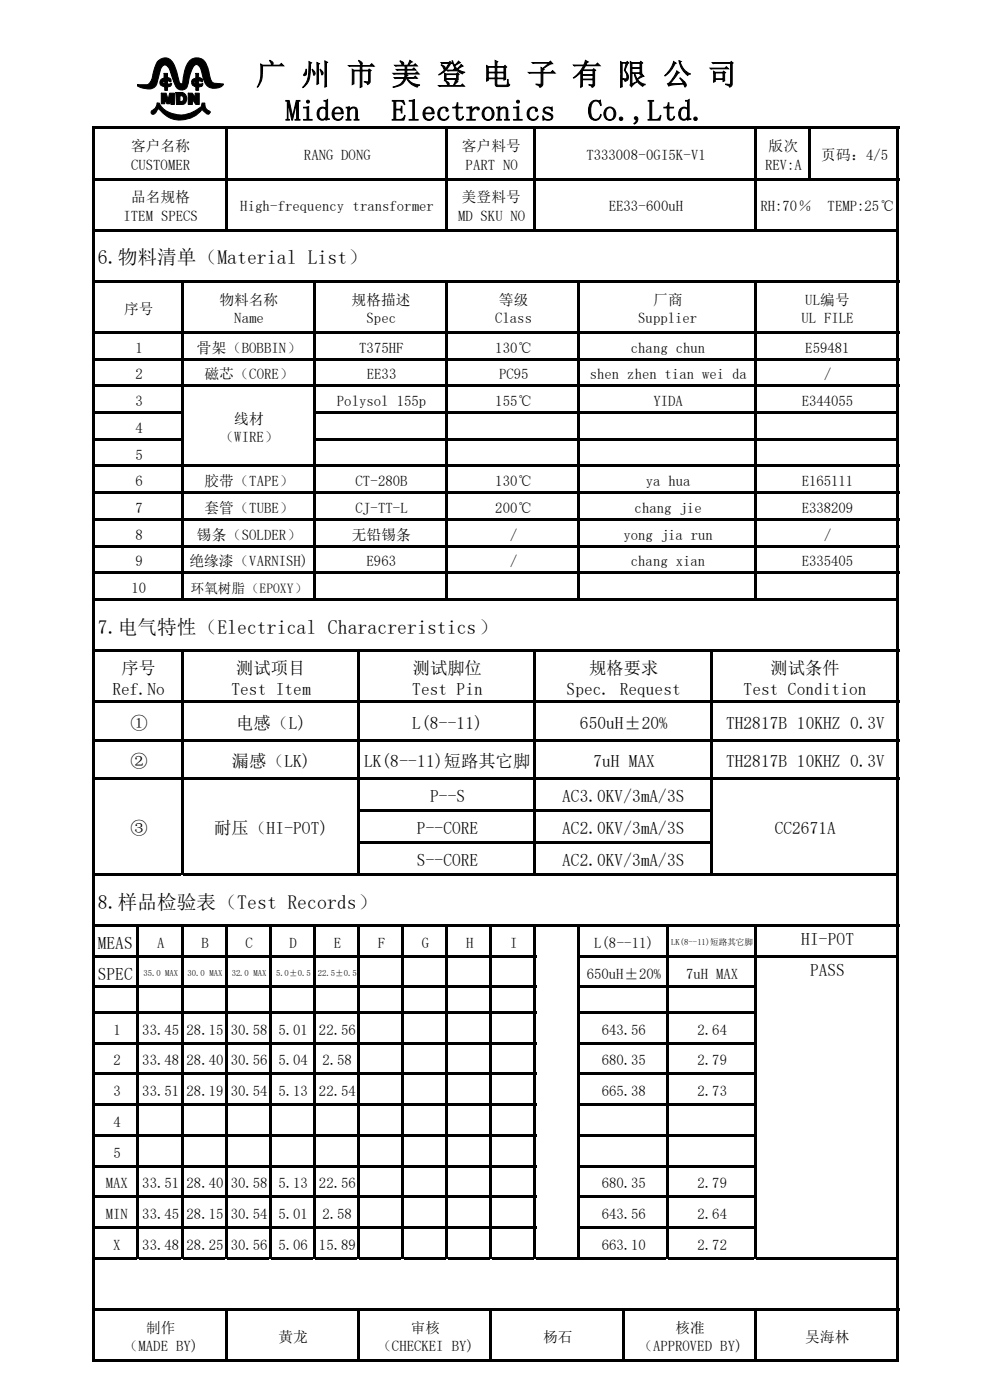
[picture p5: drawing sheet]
<svg xmlns="http://www.w3.org/2000/svg" width="210mm" height="297mm" viewBox="0 0 210 297" stroke-linecap="round" stroke-linejoin="round" font-family="sans-serif">
<g fill="#000">
<path d="M19.6 26.9h.6v10.8h-.6z" fill-rule="evenodd"/>
<path d="M19.6 37.7h.6v10.9h-.6z" fill-rule="evenodd"/>
<path d="M20.2 26.9h170.5v.5h-170.5z" fill-rule="evenodd"/>
<path d="M20.2 37.7h151.3v.5h-151.3z" fill-rule="evenodd"/>
<path d="M47.7 27.1h.5v10.6h-.5z" fill-rule="evenodd"/>
<path d="M47.7 38h.5v11.1h-.5z" fill-rule="evenodd"/>
<path d="M94.5 27.1h.5v10.6h-.5z" fill-rule="evenodd"/>
<path d="M94.5 38h.5v11.1h-.5z" fill-rule="evenodd"/>
<path d="M113.2 27.1h.5v10.6h-.5z" fill-rule="evenodd"/>
<path d="M113.2 38h.5v11.1h-.5z" fill-rule="evenodd"/>
<path d="M160 27.1h.5v10.6h-.5z" fill-rule="evenodd"/>
<path d="M160 38h.5v11.1h-.5z" fill-rule="evenodd"/>
<path d="M171.5 27.1h.5v11.1h-.5z" fill-rule="evenodd"/>
<path d="M172 37.7h18.7v.5h-18.7z" fill-rule="evenodd"/>
<path d="M190.2 27.1h.5v10.6h-.5z" fill-rule="evenodd"/>
<path d="M190.2 38h.5v10.6h-.5z" fill-rule="evenodd"/>
<path d="M19.6 48.6h.6v10.8h-.6z" fill-rule="evenodd"/>
<path d="M19.6 59.4h.6v10.8h-.6z" fill-rule="evenodd"/>
<path d="M20.2 48.6h27.5v.5h-27.5z" fill-rule="evenodd"/>
<path d="M20.2 59.4h170.5v.5h-170.5z" fill-rule="evenodd"/>
<path d="M38.4 59.6h.5v10.6h-.5z" fill-rule="evenodd"/>
<path d="M48.2 48.6h46.3v.5h-46.3z" fill-rule="evenodd"/>
<path d="M66.4 59.6h.5v10.6h-.5z" fill-rule="evenodd"/>
<path d="M94.5 59.6h.5v10.6h-.5z" fill-rule="evenodd"/>
<path d="M95 48.6h18.2v.5h-18.2z" fill-rule="evenodd"/>
<path d="M113.7 48.6h46.3v.5h-46.3z" fill-rule="evenodd"/>
<path d="M122.6 59.6h.5v10.6h-.5z" fill-rule="evenodd"/>
<path d="M160 59.6h.5v10.6h-.5z" fill-rule="evenodd"/>
<path d="M160.5 48.6h30.2v.5h-30.2z" fill-rule="evenodd"/>
<path d="M190.2 48.8h.5v10.6h-.5z" fill-rule="evenodd"/>
<path d="M190.2 59.6h.5v10.6h-.5z" fill-rule="evenodd"/>
<path d="M19.6 70.2h.6v5.7h-.6z" fill-rule="evenodd"/>
<path d="M19.6 75.9h.6v5.7h-.6z" fill-rule="evenodd"/>
<path d="M20.2 70.2h170.5v.5h-170.5z" fill-rule="evenodd"/>
<path d="M20.2 75.9h170.5v.5h-170.5z" fill-rule="evenodd"/>
<path d="M38.4 70.5h.5v5.4h-.5z" fill-rule="evenodd"/>
<path d="M38.4 76.2h.5v5.4h-.5z" fill-rule="evenodd"/>
<path d="M66.4 70.5h.5v5.4h-.5z" fill-rule="evenodd"/>
<path d="M66.4 76.2h.5v5.4h-.5z" fill-rule="evenodd"/>
<path d="M94.5 70.5h.5v5.4h-.5z" fill-rule="evenodd"/>
<path d="M94.5 76.2h.5v5.4h-.5z" fill-rule="evenodd"/>
<path d="M122.6 70.5h.5v5.4h-.5z" fill-rule="evenodd"/>
<path d="M122.6 76.2h.5v5.4h-.5z" fill-rule="evenodd"/>
<path d="M160 70.5h.5v5.4h-.5z" fill-rule="evenodd"/>
<path d="M160 76.2h.5v5.4h-.5z" fill-rule="evenodd"/>
<path d="M190.2 70.5h.5v5.4h-.5z" fill-rule="evenodd"/>
<path d="M190.2 76.2h.5v5.4h-.5z" fill-rule="evenodd"/>
<path d="M19.6 81.6h.6v5.6h-.6z" fill-rule="evenodd"/>
<path d="M19.6 87.2h.6v5.7h-.6z" fill-rule="evenodd"/>
<path d="M19.6 92.9h.6v5.7h-.6z" fill-rule="evenodd"/>
<path d="M19.6 98.6h.6v5.7h-.6z" fill-rule="evenodd"/>
<path d="M20.2 81.6h170.5v.5h-170.5z" fill-rule="evenodd"/>
<path d="M20.2 87.2h18.7v.6h-18.7z" fill-rule="evenodd"/>
<path d="M20.2 92.9h18.7v.5h-18.7z" fill-rule="evenodd"/>
<path d="M20.2 98.6h170.5v.5h-170.5z" fill-rule="evenodd"/>
<path d="M38.4 81.8h.5v5.4h-.5z" fill-rule="evenodd"/>
<path d="M38.4 87.5h.5v5.4h-.5z" fill-rule="evenodd"/>
<path d="M38.4 93.2h.5v5.4h-.5z" fill-rule="evenodd"/>
<path d="M38.4 98.8h.5v5.5h-.5z" fill-rule="evenodd"/>
<path d="M66.4 81.8h.5v5.4h-.5z" fill-rule="evenodd"/>
<path d="M66.4 87.2h.5v5.7h-.5z" fill-rule="evenodd"/>
<path d="M66.4 92.9h.5v5.7h-.5z" fill-rule="evenodd"/>
<path d="M66.4 98.8h.5v5.5h-.5z" fill-rule="evenodd"/>
<path d="M66.9 87.2h123.8v.6h-123.8z" fill-rule="evenodd"/>
<path d="M66.9 92.9h123.8v.5h-123.8z" fill-rule="evenodd"/>
<path d="M94.5 81.8h.5v5.4h-.5z" fill-rule="evenodd"/>
<path d="M94.5 87.5h.5v5.4h-.5z" fill-rule="evenodd"/>
<path d="M94.5 93.2h.5v5.4h-.5z" fill-rule="evenodd"/>
<path d="M94.5 98.8h.5v5.5h-.5z" fill-rule="evenodd"/>
<path d="M122.6 81.8h.5v5.4h-.5z" fill-rule="evenodd"/>
<path d="M122.6 87.5h.5v5.4h-.5z" fill-rule="evenodd"/>
<path d="M122.6 93.2h.5v5.4h-.5z" fill-rule="evenodd"/>
<path d="M122.6 98.8h.5v5.5h-.5z" fill-rule="evenodd"/>
<path d="M160 81.8h.5v5.4h-.5z" fill-rule="evenodd"/>
<path d="M160 87.5h.5v5.4h-.5z" fill-rule="evenodd"/>
<path d="M160 93.2h.5v5.4h-.5z" fill-rule="evenodd"/>
<path d="M160 98.8h.5v5.5h-.5z" fill-rule="evenodd"/>
<path d="M190.2 81.8h.5v5.4h-.5z" fill-rule="evenodd"/>
<path d="M190.2 87.5h.5v5.4h-.5z" fill-rule="evenodd"/>
<path d="M190.2 93.2h.5v5.4h-.5z" fill-rule="evenodd"/>
<path d="M190.2 98.8h.5v5.5h-.5z" fill-rule="evenodd"/>
<path d="M19.6 104.3h.6v5.6h-.6z" fill-rule="evenodd"/>
<path d="M19.6 109.9h.6v5.7h-.6z" fill-rule="evenodd"/>
<path d="M19.6 115.6h.6v5.7h-.6z" fill-rule="evenodd"/>
<path d="M20.2 104.3h170.5v.5h-170.5z" fill-rule="evenodd"/>
<path d="M20.2 109.9h170.5v.5h-170.5z" fill-rule="evenodd"/>
<path d="M20.2 115.6h170.5v.5h-170.5z" fill-rule="evenodd"/>
<path d="M38.4 104.5h.5v5.4h-.5z" fill-rule="evenodd"/>
<path d="M38.4 110.2h.5v5.4h-.5z" fill-rule="evenodd"/>
<path d="M38.4 115.9h.5v5.4h-.5z" fill-rule="evenodd"/>
<path d="M66.4 104.5h.5v5.4h-.5z" fill-rule="evenodd"/>
<path d="M66.4 110.2h.5v5.4h-.5z" fill-rule="evenodd"/>
<path d="M66.4 115.9h.5v5.4h-.5z" fill-rule="evenodd"/>
<path d="M94.5 104.5h.5v5.4h-.5z" fill-rule="evenodd"/>
<path d="M94.5 110.2h.5v5.4h-.5z" fill-rule="evenodd"/>
<path d="M94.5 115.9h.5v5.4h-.5z" fill-rule="evenodd"/>
<path d="M122.6 104.5h.5v5.4h-.5z" fill-rule="evenodd"/>
<path d="M122.6 110.2h.5v5.4h-.5z" fill-rule="evenodd"/>
<path d="M122.6 115.9h.5v5.4h-.5z" fill-rule="evenodd"/>
<path d="M160 104.5h.5v5.4h-.5z" fill-rule="evenodd"/>
<path d="M160 110.2h.5v5.4h-.5z" fill-rule="evenodd"/>
<path d="M160 115.9h.5v5.4h-.5z" fill-rule="evenodd"/>
<path d="M190.2 104.5h.5v5.4h-.5z" fill-rule="evenodd"/>
<path d="M190.2 110.2h.5v5.4h-.5z" fill-rule="evenodd"/>
<path d="M190.2 115.9h.5v5.4h-.5z" fill-rule="evenodd"/>
<path d="M19.6 121.3h.6v5.7h-.6z" fill-rule="evenodd"/>
<path d="M19.6 127h.6v10.8h-.6z" fill-rule="evenodd"/>
<path d="M19.6 137.8h.6v10.8h-.6z" fill-rule="evenodd"/>
<path d="M20.2 121.3h170.5v.5h-170.5z" fill-rule="evenodd"/>
<path d="M20.2 127h18.2v.5h-18.2z" fill-rule="evenodd"/>
<path d="M20.2 137.8h170.5v.5h-170.5z" fill-rule="evenodd"/>
<path d="M38.4 121.5h.5v6h-.5z" fill-rule="evenodd"/>
<path d="M38.4 138h.5v10.6h-.5z" fill-rule="evenodd"/>
<path d="M38.9 127h27.5v.5h-27.5z" fill-rule="evenodd"/>
<path d="M66.4 121.5h.5v6h-.5z" fill-rule="evenodd"/>
<path d="M66.9 127h27.6v.5h-27.6z" fill-rule="evenodd"/>
<path d="M75.8 138h.5v10.6h-.5z" fill-rule="evenodd"/>
<path d="M94.5 121.5h.5v6h-.5z" fill-rule="evenodd"/>
<path d="M95 127h27.6v.5h-27.6z" fill-rule="evenodd"/>
<path d="M113.2 138h.5v10.6h-.5z" fill-rule="evenodd"/>
<path d="M122.6 121.5h.5v6h-.5z" fill-rule="evenodd"/>
<path d="M123.1 127h36.9v.5h-36.9z" fill-rule="evenodd"/>
<path d="M150.6 138h.5v10.6h-.5z" fill-rule="evenodd"/>
<path d="M160 121.5h.5v6h-.5z" fill-rule="evenodd"/>
<path d="M160.5 127h30.2v.5h-30.2z" fill-rule="evenodd"/>
<path d="M190.2 121.5h.5v5.5h-.5z" fill-rule="evenodd"/>
<path d="M190.2 127.2h.5v10.6h-.5z" fill-rule="evenodd"/>
<path d="M190.2 138h.5v10.6h-.5z" fill-rule="evenodd"/>
<path d="M19.6 148.6h.6v8.2h-.6z" fill-rule="evenodd"/>
<path d="M19.6 156.8h.6v8.1h-.6z" fill-rule="evenodd"/>
<path d="M20.2 148.6h170.5v.5h-170.5z" fill-rule="evenodd"/>
<path d="M20.2 156.8h170.5v.5h-170.5z" fill-rule="evenodd"/>
<path d="M38.4 148.9h.5v7.9h-.5z" fill-rule="evenodd"/>
<path d="M38.4 157h.5v7.9h-.5z" fill-rule="evenodd"/>
<path d="M75.8 148.9h.5v7.9h-.5z" fill-rule="evenodd"/>
<path d="M75.8 157h.5v7.9h-.5z" fill-rule="evenodd"/>
<path d="M113.2 148.9h.5v7.9h-.5z" fill-rule="evenodd"/>
<path d="M113.2 157h.5v7.9h-.5z" fill-rule="evenodd"/>
<path d="M150.6 148.9h.5v7.9h-.5z" fill-rule="evenodd"/>
<path d="M150.6 157h.5v7.9h-.5z" fill-rule="evenodd"/>
<path d="M190.2 148.9h.5v7.9h-.5z" fill-rule="evenodd"/>
<path d="M190.2 157h.5v7.9h-.5z" fill-rule="evenodd"/>
<path d="M19.6 164.9h.6v20.3h-.6z" fill-rule="evenodd"/>
<path d="M20.2 164.9h170.5v.5h-170.5z" fill-rule="evenodd"/>
<path d="M38.4 165.1h.5v20.6h-.5z" fill-rule="evenodd"/>
<path d="M75.8 165.1h.5v6.6h-.5z" fill-rule="evenodd"/>
<path d="M75.8 171.7h.5v6.7h-.5z" fill-rule="evenodd"/>
<path d="M75.8 178.4h.5v7.3h-.5z" fill-rule="evenodd"/>
<path d="M76.3 171.7h74.8v.5h-74.8z" fill-rule="evenodd"/>
<path d="M76.3 178.4h74.8v.5h-74.8z" fill-rule="evenodd"/>
<path d="M113.2 165.1h.5v6.6h-.5z" fill-rule="evenodd"/>
<path d="M113.2 171.9h.5v6.5h-.5z" fill-rule="evenodd"/>
<path d="M113.2 178.7h.5v7h-.5z" fill-rule="evenodd"/>
<path d="M150.6 165.1h.5v6.6h-.5z" fill-rule="evenodd"/>
<path d="M150.6 171.9h.5v6.5h-.5z" fill-rule="evenodd"/>
<path d="M150.6 178.7h.5v7h-.5z" fill-rule="evenodd"/>
<path d="M190.2 165.1h.5v20.1h-.5z" fill-rule="evenodd"/>
<path d="M19.6 185.2h.6v10.8h-.6z" fill-rule="evenodd"/>
<path d="M19.6 196h.6v6.6h-.6z" fill-rule="evenodd"/>
<path d="M20.2 185.2h18.2v.5h-18.2z" fill-rule="evenodd"/>
<path d="M20.2 196h170.5v.6h-170.5z" fill-rule="evenodd"/>
<path d="M29 196.3h.5v6.3h-.5z" fill-rule="evenodd"/>
<path d="M38.4 196.3h.5v6.3h-.5z" fill-rule="evenodd"/>
<path d="M38.9 185.2h36.9v.5h-36.9z" fill-rule="evenodd"/>
<path d="M47.7 196.3h.5v6.3h-.5z" fill-rule="evenodd"/>
<path d="M57.1 196.3h.5v6.3h-.5z" fill-rule="evenodd"/>
<path d="M66.4 196.3h.5v6.3h-.5z" fill-rule="evenodd"/>
<path d="M75.8 196.3h.5v6.3h-.5z" fill-rule="evenodd"/>
<path d="M76.3 185.2h36.9v.5h-36.9z" fill-rule="evenodd"/>
<path d="M85.1 196.3h.5v6.3h-.5z" fill-rule="evenodd"/>
<path d="M94.5 196.3h.5v6.3h-.5z" fill-rule="evenodd"/>
<path d="M103.8 196.3h.6v6.3h-.6z" fill-rule="evenodd"/>
<path d="M113.2 196.3h.5v6.3h-.5z" fill-rule="evenodd"/>
<path d="M113.7 185.2h36.9v.5h-36.9z" fill-rule="evenodd"/>
<path d="M122.6 196.3h.5v6.3h-.5z" fill-rule="evenodd"/>
<path d="M141.3 196.3h.5v6.3h-.5z" fill-rule="evenodd"/>
<path d="M151.1 185.2h39.6v.5h-39.6z" fill-rule="evenodd"/>
<path d="M160 196.3h.5v6.3h-.5z" fill-rule="evenodd"/>
<path d="M190.2 185.5h.5v10.5h-.5z" fill-rule="evenodd"/>
<path d="M190.2 196.3h.5v6.3h-.5z" fill-rule="evenodd"/>
<path d="M19.6 202.6h.6v6.5h-.6z" fill-rule="evenodd"/>
<path d="M19.6 209.1h.6v5.4h-.6z" fill-rule="evenodd"/>
<path d="M19.6 214.5h.6v6.5h-.6z" fill-rule="evenodd"/>
<path d="M20.2 202.6h93.5v.5h-93.5z" fill-rule="evenodd"/>
<path d="M20.2 209.1h93.5v.5h-93.5z" fill-rule="evenodd"/>
<path d="M20.2 214.5h93.5v.5h-93.5z" fill-rule="evenodd"/>
<path d="M29 202.8h.5v6.3h-.5z" fill-rule="evenodd"/>
<path d="M29 209.3h.5v5.2h-.5z" fill-rule="evenodd"/>
<path d="M29 214.8h.5v6.2h-.5z" fill-rule="evenodd"/>
<path d="M38.4 202.8h.5v6.3h-.5z" fill-rule="evenodd"/>
<path d="M38.4 209.3h.5v5.2h-.5z" fill-rule="evenodd"/>
<path d="M38.4 214.8h.5v6.2h-.5z" fill-rule="evenodd"/>
<path d="M47.7 202.8h.5v6.3h-.5z" fill-rule="evenodd"/>
<path d="M47.7 209.3h.5v5.2h-.5z" fill-rule="evenodd"/>
<path d="M47.7 214.8h.5v6.2h-.5z" fill-rule="evenodd"/>
<path d="M57.1 202.8h.5v6.3h-.5z" fill-rule="evenodd"/>
<path d="M57.1 209.3h.5v5.2h-.5z" fill-rule="evenodd"/>
<path d="M57.1 214.8h.5v6.2h-.5z" fill-rule="evenodd"/>
<path d="M66.4 202.8h.5v6.3h-.5z" fill-rule="evenodd"/>
<path d="M66.4 209.3h.5v5.2h-.5z" fill-rule="evenodd"/>
<path d="M66.4 214.8h.5v6.2h-.5z" fill-rule="evenodd"/>
<path d="M75.8 202.8h.5v6.3h-.5z" fill-rule="evenodd"/>
<path d="M75.8 209.3h.5v5.2h-.5z" fill-rule="evenodd"/>
<path d="M75.8 214.8h.5v6.2h-.5z" fill-rule="evenodd"/>
<path d="M85.1 202.8h.5v6.3h-.5z" fill-rule="evenodd"/>
<path d="M85.1 209.3h.5v5.2h-.5z" fill-rule="evenodd"/>
<path d="M85.1 214.8h.5v6.2h-.5z" fill-rule="evenodd"/>
<path d="M94.5 202.8h.5v6.3h-.5z" fill-rule="evenodd"/>
<path d="M94.5 209.3h.5v5.2h-.5z" fill-rule="evenodd"/>
<path d="M94.5 214.8h.5v6.2h-.5z" fill-rule="evenodd"/>
<path d="M103.8 202.8h.6v6.3h-.6z" fill-rule="evenodd"/>
<path d="M103.8 209.3h.6v5.2h-.6z" fill-rule="evenodd"/>
<path d="M103.8 214.8h.6v6.2h-.6z" fill-rule="evenodd"/>
<path d="M113.2 202.8h.5v6.3h-.5z" fill-rule="evenodd"/>
<path d="M113.2 209.3h.5v5.2h-.5z" fill-rule="evenodd"/>
<path d="M113.2 214.8h.5v6.2h-.5z" fill-rule="evenodd"/>
<path d="M122.6 202.6h.5v6.5h-.5z" fill-rule="evenodd"/>
<path d="M122.6 209.1h.5v5.4h-.5z" fill-rule="evenodd"/>
<path d="M122.6 214.5h.5v6.5h-.5z" fill-rule="evenodd"/>
<path d="M123.1 202.6h67.6v.5h-67.6z" fill-rule="evenodd"/>
<path d="M123.1 209.1h37.4v.5h-37.4z" fill-rule="evenodd"/>
<path d="M123.1 214.5h37.4v.5h-37.4z" fill-rule="evenodd"/>
<path d="M141.3 202.8h.5v6.3h-.5z" fill-rule="evenodd"/>
<path d="M141.3 209.3h.5v5.2h-.5z" fill-rule="evenodd"/>
<path d="M141.3 214.8h.5v6.2h-.5z" fill-rule="evenodd"/>
<path d="M160 202.8h.5v6.3h-.5z" fill-rule="evenodd"/>
<path d="M160 209.3h.5v5.2h-.5z" fill-rule="evenodd"/>
<path d="M160 214.8h.5v6.2h-.5z" fill-rule="evenodd"/>
<path d="M190.2 202.8h.5v63.9h-.5z" fill-rule="evenodd"/>
<path d="M19.6 221h.6v6.5h-.6z" fill-rule="evenodd"/>
<path d="M19.6 227.5h.6v6.6h-.6z" fill-rule="evenodd"/>
<path d="M19.6 234.1h.6v6.5h-.6z" fill-rule="evenodd"/>
<path d="M20.2 221h93.5v.5h-93.5z" fill-rule="evenodd"/>
<path d="M20.2 227.5h93.5v.5h-93.5z" fill-rule="evenodd"/>
<path d="M20.2 234.1h93.5v.5h-93.5z" fill-rule="evenodd"/>
<path d="M29 221.3h.5v6.2h-.5z" fill-rule="evenodd"/>
<path d="M29 227.8h.5v6.3h-.5z" fill-rule="evenodd"/>
<path d="M29 234.3h.5v6.3h-.5z" fill-rule="evenodd"/>
<path d="M38.4 221.3h.5v6.2h-.5z" fill-rule="evenodd"/>
<path d="M38.4 227.8h.5v6.3h-.5z" fill-rule="evenodd"/>
<path d="M38.4 234.3h.5v6.3h-.5z" fill-rule="evenodd"/>
<path d="M47.7 221.3h.5v6.2h-.5z" fill-rule="evenodd"/>
<path d="M47.7 227.8h.5v6.3h-.5z" fill-rule="evenodd"/>
<path d="M47.7 234.3h.5v6.3h-.5z" fill-rule="evenodd"/>
<path d="M57.1 221.3h.5v6.2h-.5z" fill-rule="evenodd"/>
<path d="M57.1 227.8h.5v6.3h-.5z" fill-rule="evenodd"/>
<path d="M57.1 234.3h.5v6.3h-.5z" fill-rule="evenodd"/>
<path d="M66.4 221.3h.5v6.2h-.5z" fill-rule="evenodd"/>
<path d="M66.4 227.8h.5v6.3h-.5z" fill-rule="evenodd"/>
<path d="M66.4 234.3h.5v6.3h-.5z" fill-rule="evenodd"/>
<path d="M75.8 221.3h.5v6.2h-.5z" fill-rule="evenodd"/>
<path d="M75.8 227.8h.5v6.3h-.5z" fill-rule="evenodd"/>
<path d="M75.8 234.3h.5v6.3h-.5z" fill-rule="evenodd"/>
<path d="M85.1 221.3h.5v6.2h-.5z" fill-rule="evenodd"/>
<path d="M85.1 227.8h.5v6.3h-.5z" fill-rule="evenodd"/>
<path d="M85.1 234.3h.5v6.3h-.5z" fill-rule="evenodd"/>
<path d="M94.5 221.3h.5v6.2h-.5z" fill-rule="evenodd"/>
<path d="M94.5 227.8h.5v6.3h-.5z" fill-rule="evenodd"/>
<path d="M94.5 234.3h.5v6.3h-.5z" fill-rule="evenodd"/>
<path d="M103.8 221.3h.6v6.2h-.6z" fill-rule="evenodd"/>
<path d="M103.8 227.8h.6v6.3h-.6z" fill-rule="evenodd"/>
<path d="M103.8 234.3h.6v6.3h-.6z" fill-rule="evenodd"/>
<path d="M113.2 221.3h.5v6.2h-.5z" fill-rule="evenodd"/>
<path d="M113.2 227.8h.5v6.3h-.5z" fill-rule="evenodd"/>
<path d="M113.2 234.3h.5v6.3h-.5z" fill-rule="evenodd"/>
<path d="M122.6 221h.5v6.5h-.5z" fill-rule="evenodd"/>
<path d="M122.6 227.5h.5v6.6h-.5z" fill-rule="evenodd"/>
<path d="M122.6 234.1h.5v6.5h-.5z" fill-rule="evenodd"/>
<path d="M123.1 221h37.4v.5h-37.4z" fill-rule="evenodd"/>
<path d="M123.1 227.5h37.4v.5h-37.4z" fill-rule="evenodd"/>
<path d="M123.1 234.1h37.4v.5h-37.4z" fill-rule="evenodd"/>
<path d="M141.3 221.3h.5v6.2h-.5z" fill-rule="evenodd"/>
<path d="M141.3 227.8h.5v6.3h-.5z" fill-rule="evenodd"/>
<path d="M141.3 234.3h.5v6.3h-.5z" fill-rule="evenodd"/>
<path d="M160 221.3h.5v6.2h-.5z" fill-rule="evenodd"/>
<path d="M160 227.8h.5v6.3h-.5z" fill-rule="evenodd"/>
<path d="M160 234.3h.5v6.3h-.5z" fill-rule="evenodd"/>
<path d="M19.6 240.6h.6v6.5h-.6z" fill-rule="evenodd"/>
<path d="M19.6 247.1h.6v6.5h-.6z" fill-rule="evenodd"/>
<path d="M19.6 253.6h.6v6.5h-.6z" fill-rule="evenodd"/>
<path d="M20.2 240.6h93.5v.5h-93.5z" fill-rule="evenodd"/>
<path d="M20.2 247.1h93.5v.5h-93.5z" fill-rule="evenodd"/>
<path d="M20.2 253.6h93.5v.5h-93.5z" fill-rule="evenodd"/>
<path d="M29 240.8h.5v6.3h-.5z" fill-rule="evenodd"/>
<path d="M29 247.4h.5v6.2h-.5z" fill-rule="evenodd"/>
<path d="M29 253.9h.5v6.2h-.5z" fill-rule="evenodd"/>
<path d="M38.4 240.8h.5v6.3h-.5z" fill-rule="evenodd"/>
<path d="M38.4 247.4h.5v6.2h-.5z" fill-rule="evenodd"/>
<path d="M38.4 253.9h.5v6.2h-.5z" fill-rule="evenodd"/>
<path d="M47.7 240.8h.5v6.3h-.5z" fill-rule="evenodd"/>
<path d="M47.7 247.4h.5v6.2h-.5z" fill-rule="evenodd"/>
<path d="M47.7 253.9h.5v6.2h-.5z" fill-rule="evenodd"/>
<path d="M57.1 240.8h.5v6.3h-.5z" fill-rule="evenodd"/>
<path d="M57.1 247.4h.5v6.2h-.5z" fill-rule="evenodd"/>
<path d="M57.1 253.9h.5v6.2h-.5z" fill-rule="evenodd"/>
<path d="M66.4 240.8h.5v6.3h-.5z" fill-rule="evenodd"/>
<path d="M66.4 247.4h.5v6.2h-.5z" fill-rule="evenodd"/>
<path d="M66.4 253.9h.5v6.2h-.5z" fill-rule="evenodd"/>
<path d="M75.8 240.8h.5v6.3h-.5z" fill-rule="evenodd"/>
<path d="M75.8 247.4h.5v6.2h-.5z" fill-rule="evenodd"/>
<path d="M75.8 253.9h.5v6.2h-.5z" fill-rule="evenodd"/>
<path d="M85.1 240.8h.5v6.3h-.5z" fill-rule="evenodd"/>
<path d="M85.1 247.4h.5v6.2h-.5z" fill-rule="evenodd"/>
<path d="M85.1 253.9h.5v6.2h-.5z" fill-rule="evenodd"/>
<path d="M94.5 240.8h.5v6.3h-.5z" fill-rule="evenodd"/>
<path d="M94.5 247.4h.5v6.2h-.5z" fill-rule="evenodd"/>
<path d="M94.5 253.9h.5v6.2h-.5z" fill-rule="evenodd"/>
<path d="M103.8 240.8h.6v6.3h-.6z" fill-rule="evenodd"/>
<path d="M103.8 247.4h.6v6.2h-.6z" fill-rule="evenodd"/>
<path d="M103.8 253.9h.6v6.2h-.6z" fill-rule="evenodd"/>
<path d="M113.2 240.8h.5v6.3h-.5z" fill-rule="evenodd"/>
<path d="M113.2 247.4h.5v6.2h-.5z" fill-rule="evenodd"/>
<path d="M113.2 253.9h.5v6.2h-.5z" fill-rule="evenodd"/>
<path d="M122.6 240.6h.5v6.5h-.5z" fill-rule="evenodd"/>
<path d="M122.6 247.1h.5v6.5h-.5z" fill-rule="evenodd"/>
<path d="M122.6 253.6h.5v6.5h-.5z" fill-rule="evenodd"/>
<path d="M123.1 240.6h37.4v.5h-37.4z" fill-rule="evenodd"/>
<path d="M123.1 247.1h37.4v.5h-37.4z" fill-rule="evenodd"/>
<path d="M123.1 253.6h37.4v.5h-37.4z" fill-rule="evenodd"/>
<path d="M141.3 240.8h.5v6.3h-.5z" fill-rule="evenodd"/>
<path d="M141.3 247.4h.5v6.2h-.5z" fill-rule="evenodd"/>
<path d="M141.3 253.9h.5v6.2h-.5z" fill-rule="evenodd"/>
<path d="M160 240.8h.5v6.3h-.5z" fill-rule="evenodd"/>
<path d="M160 247.4h.5v6.2h-.5z" fill-rule="evenodd"/>
<path d="M160 253.9h.5v6.2h-.5z" fill-rule="evenodd"/>
<path d="M19.6 260.1h.6v6.6h-.6z" fill-rule="evenodd"/>
<path d="M19.6 266.7h.6v10.8h-.6z" fill-rule="evenodd"/>
<path d="M19.6 277.5h.6v11.3h-.6z" fill-rule="evenodd"/>
<path d="M20.2 260.1h93.5v.5h-93.5z" fill-rule="evenodd"/>
<path d="M20.2 266.7h8.8v.5h-8.8z" fill-rule="evenodd"/>
<path d="M20.2 277.5h170.5v.5h-170.5z" fill-rule="evenodd"/>
<path d="M29 260.4h.5v6.8h-.5z" fill-rule="evenodd"/>
<path d="M29.5 266.7h8.9v.5h-8.9z" fill-rule="evenodd"/>
<path d="M38.4 260.4h.5v6.8h-.5z" fill-rule="evenodd"/>
<path d="M38.9 266.7h8.8v.5h-8.8z" fill-rule="evenodd"/>
<path d="M47.7 260.4h.5v6.8h-.5z" fill-rule="evenodd"/>
<path d="M47.7 277.7h.5v11.1h-.5z" fill-rule="evenodd"/>
<path d="M48.2 266.7h8.9v.5h-8.9z" fill-rule="evenodd"/>
<path d="M57.1 260.4h.5v6.8h-.5z" fill-rule="evenodd"/>
<path d="M57.6 266.7h8.8v.5h-8.8z" fill-rule="evenodd"/>
<path d="M66.4 260.4h.5v6.8h-.5z" fill-rule="evenodd"/>
<path d="M66.9 266.7h8.9v.5h-8.9z" fill-rule="evenodd"/>
<path d="M75.8 260.4h.5v6.8h-.5z" fill-rule="evenodd"/>
<path d="M75.8 277.7h.5v11.1h-.5z" fill-rule="evenodd"/>
<path d="M76.3 266.7h8.8v.5h-8.8z" fill-rule="evenodd"/>
<path d="M85.1 260.4h.5v6.8h-.5z" fill-rule="evenodd"/>
<path d="M85.6 266.7h8.9v.5h-8.9z" fill-rule="evenodd"/>
<path d="M94.5 260.4h.5v6.8h-.5z" fill-rule="evenodd"/>
<path d="M95 266.7h8.8v.5h-8.8z" fill-rule="evenodd"/>
<path d="M103.8 260.4h.6v6.8h-.6z" fill-rule="evenodd"/>
<path d="M103.8 277.7h.6v11.1h-.6z" fill-rule="evenodd"/>
<path d="M104.4 266.7h8.8v.5h-8.8z" fill-rule="evenodd"/>
<path d="M113.2 260.4h.5v6.8h-.5z" fill-rule="evenodd"/>
<path d="M113.7 266.7h8.9v.5h-8.9z" fill-rule="evenodd"/>
<path d="M122.6 260.1h.5v7.1h-.5z" fill-rule="evenodd"/>
<path d="M123.1 260.1h37.4v.5h-37.4z" fill-rule="evenodd"/>
<path d="M123.1 266.7h18.2v.5h-18.2z" fill-rule="evenodd"/>
<path d="M131.9 277.7h.5v11.1h-.5z" fill-rule="evenodd"/>
<path d="M141.3 260.4h.5v6.8h-.5z" fill-rule="evenodd"/>
<path d="M141.8 266.7h18.2v.5h-18.2z" fill-rule="evenodd"/>
<path d="M160 260.4h.5v6.8h-.5z" fill-rule="evenodd"/>
<path d="M160 277.7h.5v11.1h-.5z" fill-rule="evenodd"/>
<path d="M160.5 266.7h30.2v.5h-30.2z" fill-rule="evenodd"/>
<path d="M190.2 266.9h.5v10.6h-.5z" fill-rule="evenodd"/>
<path d="M190.2 277.7h.5v11.1h-.5z" fill-rule="evenodd"/>
<path d="M20.2 288.3h27.5v.5h-27.5z" fill-rule="evenodd"/>
<path d="M48.2 288.3h27.6v.5h-27.6z" fill-rule="evenodd"/>
<path d="M76.3 288.3h27.5v.5h-27.5z" fill-rule="evenodd"/>
<path d="M104.4 288.3h27.5v.5h-27.5z" fill-rule="evenodd"/>
<path d="M132.4 288.3h27.6v.5h-27.6z" fill-rule="evenodd"/>
<path d="M160.5 288.3h29.7v.5h-29.7z" fill-rule="evenodd"/>
</g>
<path d="M29.1 12.3h18.6v13.3h-18.6z" fill-rule="evenodd" fill="#fff"/>
<g fill="#000">
<path d="M33.7 12.8a2.01 2.01 0 0 1 3.3 1.1l1 3.5 .3 .3h.4l.3-2a3.8 3.8 0 0 1 2.1-3.3 2.31 2.31 0 0 1 3 2l.2 .9a3.1 3.1 0 0 0 1 2.3l2.1 .2a2.42 2.42 0 0 1-2.5 .8 2.42 2.42 0 0 1-1.8-1.9l-.2-.7a2.87 2.87 0 0 0-1-2.3h-.3a2.69 2.69 0 0 0-1.2 2l-.4 1.7a1.47 1.47 0 0 1-1.3 1.7 1.47 1.47 0 0 1-1.6-1.3l-.7-1.7a3.3 3.3 0 0 0-1.2-2.3 .95 .95 0 0 0-1.1 .9l-.8 2.8a1.84 1.84 0 0 1-2.4 1.3l-1.4-.4-.4-.3 .1-.1h2.1l.5-.5 .4-.7 .9-3.1z" fill-rule="evenodd"/>
<path d="M34.8 15.6h.7v.9h.3a.51 .51 0 0 1 .4 .3 .51 .51 0 0 1-.1 .6l-.6-.2v.6l.9-.1-.3 .6-.6 .1v.8h-.6v-.8a.9 .9 0 0 1-1-.8 .9 .9 0 0 1 .9-1z" fill-rule="evenodd"/>
</g>
<path d="M33.7 12.8a2.01 2.01 0 0 1 3.3 1.1l1 3.5 .3 .3h.4l.3-2a3.8 3.8 0 0 1 2.1-3.3 2.31 2.31 0 0 1 3 2l.2 .9a3.1 3.1 0 0 0 1 2.3l2.1 .2a2.42 2.42 0 0 1-2.5 .8 2.42 2.42 0 0 1-1.8-1.9l-.2-.7a2.87 2.87 0 0 0-1-2.3h-.3a2.69 2.69 0 0 0-1.2 2l-.4 1.7a1.47 1.47 0 0 1-1.3 1.7 1.47 1.47 0 0 1-1.6-1.3l-.7-1.7a3.3 3.3 0 0 0-1.2-2.3 .95 .95 0 0 0-1.1 .9l-.8 2.8a1.84 1.84 0 0 1-2.4 1.3l-1.4-.4-.4-.3 .1-.1h2.1l.5-.5 .4-.7 .9-3.1zM34.8 15.6h.7v.9h.3a.51 .51 0 0 1 .4 .3 .51 .51 0 0 1-.1 .6l-.6-.2v.6l.9-.1-.3 .6-.6 .1v.8h-.6v-.8a.9 .9 0 0 1-1-.8 .9 .9 0 0 1 .9-1z" fill="none" stroke="#000" stroke-width=".21"/>
<path d="M34.7 17.2h.2v.6l-.3-.2z" fill-rule="evenodd" fill="#fff"/>
<path d="M34.7 17.2h.2v.6l-.3-.2zM41.5 15.6h.6v.9h.3a.51 .51 0 0 1 .6 .3 .51 .51 0 0 1-.1 .6l-.8-.2v.6l.9-.1v.4l-.2 .2-.7 .1v.8h-.6v-.8a.9 .9 0 0 1-.8-.9 .9 .9 0 0 1 .8-.9zM33.3 21.9h.5a5.4 5.4 0 0 0 6.9 2l2-1.3 .2-.7h.5a1.66 1.66 0 0 0 1.2 1.8l-.3 .5a2.07 2.07 0 0 1-1.4-1 5.8 5.8 0 0 1-9.3-.1l-.6 .8a.51 .51 0 0 1-.5 .4 .51 .51 0 0 1-.5-.5l.3-.4a1.74 1.74 0 0 0 1-1.5z" fill="none" stroke="#000" stroke-width=".21"/>
<g fill="#000">
<path d="M41.5 15.6h.6v.9h.3a.51 .51 0 0 1 .6 .3 .51 .51 0 0 1-.1 .6l-.8-.2v.6l.9-.1v.4l-.2 .2-.7 .1v.8h-.6v-.8a.9 .9 0 0 1-.8-.9 .9 .9 0 0 1 .8-.9z" fill-rule="evenodd"/>
<path d="M33.3 21.9h.5a5.4 5.4 0 0 0 6.9 2l2-1.3 .2-.7h.5a1.66 1.66 0 0 0 1.2 1.8l-.3 .5a2.07 2.07 0 0 1-1.4-1 5.8 5.8 0 0 1-9.3-.1l-.6 .8a.51 .51 0 0 1-.5 .4 .51 .51 0 0 1-.5-.5l.3-.4a1.74 1.74 0 0 0 1-1.5z" fill-rule="evenodd"/>
</g>
<path d="M41.3 17.2h.2v.5l-.3-.1z" fill-rule="evenodd" fill="#fff"/>
<path d="M34.2 19.8h1l.5 1.3 .3-1.3h1v2.4h-.7l-.2-.9-.1 .7h-.6l-.3-.9-.2 .9h-.7zM37.3 19.6h1.3a1.3 1.3 0 0 1 1 1.3 1.3 1.3 0 0 1-1 1.3h-1.2zM41.3 17.2h.2v.5l-.3-.1z" fill="none" stroke="#000" stroke-width=".21"/>
<g fill="#000">
<path d="M34.2 19.8h1l.5 1.3 .3-1.3h1v2.4h-.7l-.2-.9-.1 .7h-.6l-.3-.9-.2 .9h-.7z" fill-rule="evenodd"/>
<path d="M37.3 19.6h1.3a1.3 1.3 0 0 1 1 1.3 1.3 1.3 0 0 1-1 1.3h-1.2z" fill-rule="evenodd"/>
</g>
<path d="M38.2 20.4l.3-.1a.73 .73 0 0 1 .2 1.2l-.5 .1z" fill-rule="evenodd" fill="#fff"/>
<path d="M39.9 19.8h.9l.6 .9v-.9h.9v2.4h-.8l-.7-1.1v1.1h-.9zM38.2 20.4l.3-.1a.73 .73 0 0 1 .2 1.2l-.5 .1z" fill="none" stroke="#000" stroke-width=".21"/>
<path d="M39.9 19.8h.9l.6 .9v-.9h.9v2.4h-.8l-.7-1.1v1.1h-.9z" fill-rule="evenodd" fill="#000"/>
<g font-size="6.3">
<text x="54.3" y="17.9">广 州 市 美 登 电 子 有 限 公 司</text>
<text x="60.6" y="25.6">Miden</text>
<text x="83" y="25.6">Electronics</text>
<text x="124.6" y="25.6">Co.,Ltd.</text>
</g>
<g font-size="4.2">
<text x="20.7" y="56.1">6.物料清单（Material List）</text>
<text x="20.7" y="134.5">7.电气特性（Electrical Characreristics）</text>
<text x="20.7" y="192.8">8.样品检验表（Test Records）</text>
</g>
<g font-size="3.7">
<text x="25.7" y="142.9">序号</text>
<text x="50.1" y="142.9">测试项目</text>
<text x="87.6" y="142.9">测试脚位</text>
<text x="125" y="142.9">规格要求</text>
<text x="163.4" y="142.9">测试条件</text>
<text x="23.8" y="147.4">Ref.No</text>
<text x="49.1" y="147.4">Test Item</text>
<text x="87.5" y="147.4">Test Pin</text>
<text x="120.2" y="147.4">Spec. Request</text>
<text x="157.7" y="147.4">Test Condition</text>
<text x="27.6" y="154.7">①</text>
<text x="50.1" y="154.7">电感（L)</text>
<text x="87.5" y="154.7">L(8--11)</text>
<text x="123" y="154.7">650uH±20%</text>
<text x="154" y="154.7">TH2817B 10KHZ 0.3V</text>
<text x="27.6" y="162.8">②</text>
<text x="49.2" y="162.8">漏感（LK)</text>
<text x="77.2" y="162.8">LK(8--11)短路其它脚</text>
<text x="125.9" y="162.8">7uH MAX</text>
<text x="154" y="162.8">TH2817B 10KHZ 0.3V</text>
<text x="91.2" y="170.2">P--S</text>
<text x="119.2" y="170.2">AC3.0KV/3mA/3S</text>
<text x="27.6" y="177">③</text>
<text x="45.4" y="177">耐压（HI-POT)</text>
<text x="88.4" y="177">P--CORE</text>
<text x="119.2" y="177">AC2.0KV/3mA/3S</text>
<text x="164.3" y="177">CC2671A</text>
<text x="88.4" y="183.8">S--CORE</text>
<text x="119.2" y="183.8">AC2.0KV/3mA/3S</text>
<text x="20.7" y="201.3">MEAS</text>
<text x="170" y="200.5">HI-POT</text>
<text x="20.7" y="207.8">SPEC</text>
<text x="171.8" y="207">PASS</text>
</g>
<g font-size="3.1">
<text x="27.8" y="32.1">客户名称</text>
<text x="27.8" y="36">CUSTOMER</text>
<text x="64.5" y="34">RANG DONG</text>
<text x="98" y="32.1">客户料号</text>
<text x="98.8" y="36">PART NO</text>
<text x="124.4" y="34">T333008-0GI5K-V1</text>
<text x="162.3" y="36">REV:A</text>
<text x="163" y="32.1">版次</text>
<text x="174.2" y="34">页码：4/5</text>
<text x="26.2" y="46.8">ITEM SPECS</text>
<text x="27.8" y="42.9">品名规格</text>
<text x="51" y="44.8">High-frequency transformer</text>
<text x="97.2" y="46.8">MD SKU NO</text>
<text x="98" y="42.9">美登料号</text>
<text x="129.1" y="44.8">EE33-600uH</text>
<text x="161.3" y="44.8">RH:70％</text>
<text x="175.6" y="44.8">TEMP:25℃</text>
<text x="46.5" y="64.6">物料名称</text>
<text x="74.6" y="64.6">规格描述</text>
<text x="105.8" y="64.6">等级</text>
<text x="138.6" y="64.6">厂商</text>
<text x="170.8" y="64.6">UL编号</text>
<text x="26.3" y="66.6">序号</text>
<text x="49.7" y="68.5">Name</text>
<text x="77.8" y="68.5">Spec</text>
<text x="105" y="68.5">Class</text>
<text x="135.4" y="68.5">Supplier</text>
<text x="170" y="68.5">UL FILE</text>
<text x="28.7" y="74.8">1</text>
<text x="41.8" y="74.8">骨架（BOBBIN）</text>
<text x="76.2" y="74.8">T375HF</text>
<text x="105.1" y="74.8">130℃</text>
<text x="133.8" y="74.8">chang chun</text>
<text x="170.8" y="74.8">E59481</text>
<text x="28.7" y="80.5">2</text>
<text x="43.4" y="80.5">磁芯（CORE）</text>
<text x="77.8" y="80.5">EE33</text>
<text x="105.9" y="80.5">PC95</text>
<text x="125.1" y="80.5">shen zhen tian wei da</text>
<text x="174.8" y="80.5">/</text>
<text x="28.7" y="86.2">3</text>
<text x="49.7" y="89.9">线材</text>
<text x="71.5" y="86.2">Polysol 155p</text>
<text x="105.1" y="86.2">155℃</text>
<text x="138.6" y="86.2">YIDA</text>
<text x="170" y="86.2">E344055</text>
<text x="28.7" y="91.8">4</text>
<text x="46.5" y="93.7">（WIRE）</text>
<text x="28.7" y="97.5">5</text>
<text x="28.7" y="103.2">6</text>
<text x="43.4" y="103.2">胶带（TAPE）</text>
<text x="75.4" y="103.2">CT-280B</text>
<text x="105.1" y="103.2">130℃</text>
<text x="137" y="103.2">ya hua</text>
<text x="170" y="103.2">E165111</text>
<text x="28.7" y="108.8">7</text>
<text x="43.4" y="108.8">套管（TUBE）</text>
<text x="75.4" y="108.8">CJ-TT-L</text>
<text x="105.1" y="108.8">200℃</text>
<text x="134.6" y="108.8">chang jie</text>
<text x="170" y="108.8">E338209</text>
<text x="28.7" y="114.5">8</text>
<text x="41.8" y="114.5">锡条（SOLDER）</text>
<text x="74.6" y="114.5">无铅锡条</text>
<text x="108.2" y="114.5">/</text>
<text x="132.3" y="114.5">yong jia run</text>
<text x="174.8" y="114.5">/</text>
<text x="27.9" y="125.9">10</text>
<text x="28.7" y="120.2">9</text>
<text x="40.2" y="120.2">绝缘漆（VARNISH)</text>
<text x="77.8" y="120.2">E963</text>
<text x="108.2" y="120.2">/</text>
<text x="133.8" y="120.2">chang xian</text>
<text x="170" y="120.2">E335405</text>
<text x="33.4" y="201">A</text>
<text x="42.7" y="201">B</text>
<text x="52.1" y="201">C</text>
<text x="61.4" y="201">D</text>
<text x="70.8" y="201">E</text>
<text x="80.1" y="201">F</text>
<text x="89.5" y="201">G</text>
<text x="98.8" y="201">H</text>
<text x="108.2" y="201">I</text>
<text x="126" y="201">L(8--11)</text>
<text x="124.5" y="207.6">650uH±20%</text>
<text x="145.5" y="207.6">7uH MAX</text>
<text x="24.1" y="219.5">1</text>
<text x="30.2" y="219.5">33.45</text>
<text x="39.6" y="219.5">28.15</text>
<text x="48.9" y="219.5">30.58</text>
<text x="59.1" y="219.5">5.01</text>
<text x="67.7" y="219.5">22.56</text>
<text x="127.6" y="219.5">643.56</text>
<text x="148" y="219.5">2.64</text>
<text x="24.1" y="226">2</text>
<text x="30.2" y="226">33.48</text>
<text x="39.6" y="226">28.40</text>
<text x="48.9" y="226">30.56</text>
<text x="59.1" y="226">5.04</text>
<text x="68.4" y="226">2.58</text>
<text x="127.6" y="226">680.35</text>
<text x="148" y="226">2.79</text>
<text x="24.1" y="232.6">3</text>
<text x="30.2" y="232.6">33.51</text>
<text x="39.6" y="232.6">28.19</text>
<text x="48.9" y="232.6">30.54</text>
<text x="59.1" y="232.6">5.13</text>
<text x="67.7" y="232.6">22.54</text>
<text x="127.6" y="232.6">665.38</text>
<text x="148" y="232.6">2.73</text>
<text x="24.1" y="239.1">4</text>
<text x="24.1" y="245.6">5</text>
<text x="22.4" y="252.1">MAX</text>
<text x="30.2" y="252.1">33.51</text>
<text x="39.6" y="252.1">28.40</text>
<text x="48.9" y="252.1">30.58</text>
<text x="59.1" y="252.1">5.13</text>
<text x="67.7" y="252.1">22.56</text>
<text x="127.6" y="252.1">680.35</text>
<text x="148" y="252.1">2.79</text>
<text x="22.4" y="258.6">MIN</text>
<text x="30.2" y="258.6">33.45</text>
<text x="39.6" y="258.6">28.15</text>
<text x="48.9" y="258.6">30.54</text>
<text x="59.1" y="258.6">5.01</text>
<text x="68.4" y="258.6">2.58</text>
<text x="127.6" y="258.6">643.56</text>
<text x="148" y="258.6">2.64</text>
<text x="24" y="265.2">X</text>
<text x="30.2" y="265.2">33.48</text>
<text x="39.6" y="265.2">28.25</text>
<text x="48.9" y="265.2">30.56</text>
<text x="59.1" y="265.2">5.06</text>
<text x="67.7" y="265.2">15.89</text>
<text x="127.6" y="265.2">663.10</text>
<text x="148" y="265.2">2.72</text>
<text x="26.2" y="286.6">（MADE BY)</text>
<text x="31" y="282.7">制作</text>
<text x="59.1" y="284.6">黄龙</text>
<text x="80" y="286.6">（CHECKEI BY)</text>
<text x="87.1" y="282.7">审核</text>
<text x="115.2" y="284.6">杨石</text>
<text x="135.3" y="286.6">（APPROVED BY)</text>
<text x="143.3" y="282.7">核准</text>
<text x="170.8" y="284.6">吴海林</text>
</g>
<text font-size="2.9" x="40.5" y="125.7">环氧树脂（EPOXY）</text>
<g font-size="1.8">
<text x="142.4" y="200.5">LK(8--11)短路其它脚</text>
<text x="30.4" y="207">35.0 MAX</text>
<text x="39.8" y="207">30.0 MAX</text>
<text x="49.1" y="207">32.0 MAX</text>
<text x="58.6" y="207">5.0±0.5</text>
<text x="67.4" y="207">22.5±0.5</text>
</g>
</svg>
